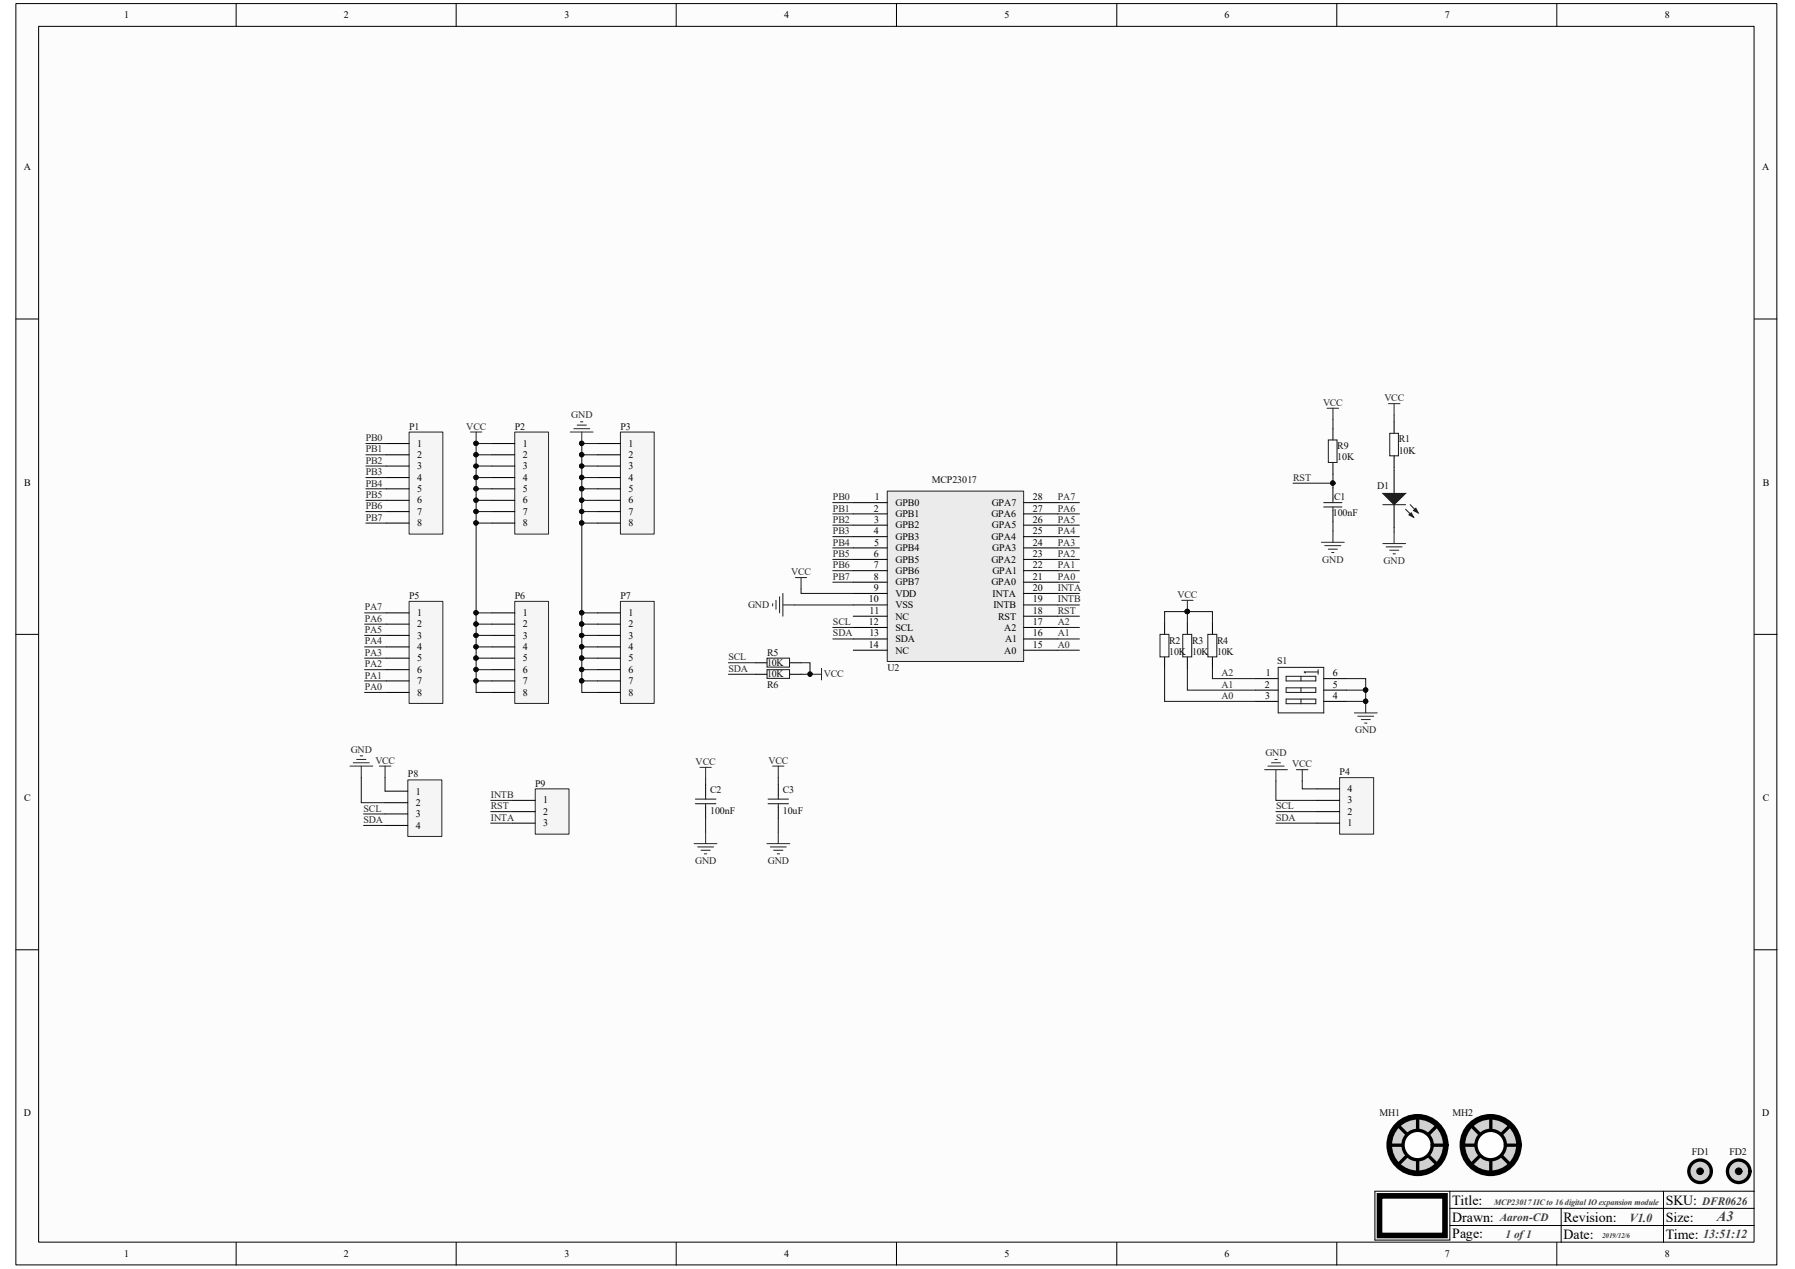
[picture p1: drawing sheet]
<svg xmlns="http://www.w3.org/2000/svg" width="297mm" height="210mm" viewBox="0 0 297 210" stroke-linecap="round" stroke-linejoin="round" font-family="sans-serif">
<path d="M2.6 .6h291.4v208.7h-291.4z" fill="#fcfcfc"/>
<path d="M2.6 .6h291.4v208.7h-291.4z" fill="none" stroke="#000" stroke-width=".17"/>
<path d="M6.4 4.4h283.8v201.2h-283.8z" fill="#fcfcfc"/>
<g fill="none" stroke="#000" stroke-width=".17">
<path d="M6.4 4.4h283.8v201.2h-283.8zM39.1 .6v3.8M75.5 .6v3.8M111.9 .6v3.8M148.3 .6v3.8M184.8 .6v3.8M221.2 .6v3.8M257.6 .6v3.8M2.6 52.8h3.8M290.3 52.8h3.7M2.6 105h3.8M290.3 105h3.7"/>
<path d="M2.6 157.2h3.8M290.3 157.2h3.7M239.9 197.1v8.1h-12.4v-8.1h62.8M239.9 200h50.4M258.3 200v5.6M275.3 197.1v8.5M39.1 205.6v3.8M75.5 205.6v3.8M111.9 205.6v3.8M148.3 205.6v3.8M184.8 205.6v3.8M221.2 205.6v3.8"/>
<path d="M239.9 202.8h50.4M257.6 205.6v3.8"/>
</g>
<path d="M228.3 197.9h10.8v6.6h-10.8z" fill="none" stroke="#000" stroke-width=".93"/>
<circle cx="281.3" cy="193.8" r="1.86" fill="#d0d0d0"/>
<circle cx="281.3" cy="193.8" r="1.86" fill="none" stroke="#000" stroke-width=".55"/>
<circle cx="281.3" cy="193.8" r=".55" fill="#000"/>
<circle cx="281.3" cy="193.8" r=".55" fill="none" stroke="#000" stroke-width=".17"/>
<circle cx="287.7" cy="193.8" r="1.86" fill="#d0d0d0"/>
<circle cx="287.7" cy="193.8" r="1.86" fill="none" stroke="#000" stroke-width=".55"/>
<circle cx="287.7" cy="193.8" r=".55" fill="#000"/>
<g fill="none" stroke="#000" stroke-width=".17">
<path d="M230.7 69.8v1.9M230.7 75.4v1.9M230.7 77.9v3.8M230.7 83.5v3.8"/>
<circle cx="287.7" cy="193.8" r=".55"/>
</g>
<path d="M230 71.7h1.4v3.7h-1.4z" fill="none" stroke="#1c1c1c" stroke-width=".17"/>
<path d="M229.7 66.8h1.9M230.7 66.8v1.9" fill="none" stroke="#262626" stroke-width=".17"/>
<path d="M228.8 81.7h3.8l-1.9 1.8z" fill="#1c1c1c"/>
<path d="M228.8 81.7h3.8l-1.9 1.8zM232.6 84.3l1.3 1.3M233.3 83.5l1.4 1.4" fill="none" stroke="#1c1c1c" stroke-width=".17"/>
<path d="M233.1 85.2l.4-.3 .4 .7z" fill="#1c1c1c"/>
<path d="M233.1 85.2l.4-.3 .4 .7z" fill="none" stroke="#1c1c1c" stroke-width=".17"/>
<path d="M233.9 84.5l.4-.4 .4 .8z" fill="#1c1c1c"/>
<path d="M228.8 83.5h3.8M233.9 84.5l.4-.4 .4 .8z" fill="none" stroke="#1c1c1c" stroke-width=".17"/>
<path d="M228.8 90h3.8M229.4 90.5h2.6M230 91.1h1.4M230.5 91.7h.4M230.7 88.1v1.9" fill="none" stroke="#262626" stroke-width=".17"/>
<circle cx="234.6" cy="189.5" r="4.7" fill="#d0d0d0"/>
<circle cx="234.6" cy="189.5" r="4.7" fill="none" stroke="#000" stroke-width=".93"/>
<path d="M230.1 189.5h9M231.4 186.3l6.4 6.4M234.6 185v9.1M237.8 186.3l-6.4 6.4" fill="none" stroke="#000" stroke-width=".55"/>
<circle cx="234.6" cy="189.5" r="2.43" fill="#fefefe"/>
<circle cx="234.6" cy="189.5" r="2.43" fill="none" stroke="#000" stroke-width=".55"/>
<circle cx="246.6" cy="189.5" r="4.7" fill="#d0d0d0"/>
<circle cx="246.6" cy="189.5" r="4.7" fill="none" stroke="#000" stroke-width=".93"/>
<path d="M242.1 189.5h9.1M243.5 186.3l6.4 6.4M246.7 185v9.1M249.9 186.3l-6.4 6.4" fill="none" stroke="#000" stroke-width=".55"/>
<circle cx="246.7" cy="189.5" r="2.43" fill="#fefefe"/>
<circle cx="246.7" cy="189.5" r="2.43" fill="none" stroke="#000" stroke-width=".55"/>
<path d="M207.7 112.3h3.8M207.7 114.2h3.8M207.7 116.1h3.8M219 112.3h3.8M219 114.2h3.8M219 116.1h3.8" fill="none" stroke="#000" stroke-width=".17"/>
<path d="M211.5 110.4h7.5v7.6h-7.5zM212.8 111.9h4.9v.8h-4.9zM212.8 113.8h4.9v.8h-4.9zM212.8 115.7h4.9v.8h-4.9zM215.3 111.9v.8M215.3 113.8v.8M215.3 115.7v.8M218.1 111.2h-2.3l.2 .2M218.1 110.8v.8" fill="none" stroke="#1c1c1c" stroke-width=".17"/>
<path d="M146.8 81.3h22.6v28.2h-22.6z" fill="#ebebeb"/>
<g fill="none" stroke="#262626" stroke-width=".17">
<path d="M219.6 67.6h1.9M220.6 67.6v1.8M127.8 99.9v.4M128.4 99.4v1.4M129 98.8v2.6M129.5 98.2v3.8M131.6 95.6h1.9M132.5 95.6v1.9M146.8 81.3h22.6v28.2h-22.6zM218.7 89.7h3.7M219.2 90.3h2.7M219.8 90.9h1.5"/>
<path d="M220.3 91.4h.4M220.6 87.9v1.8M129.5 100.1h1.9"/>
</g>
<g fill="none" stroke="#000" stroke-width=".17">
<path d="M220.6 71v1.8M220.6 76.6v1.9M141.2 83.2h5.6M141.2 85h5.6M141.2 86.9h5.6M141.2 88.8h5.6M141.2 90.7h5.6M141.2 92.6h5.6M141.2 94.4h5.6M141.2 96.4h5.6M141.2 98.2h5.6M169.4 83.2h5.6"/>
<path d="M169.4 85h5.6M169.4 86.9h5.6M169.4 88.8h5.6M169.4 90.7h5.6M169.4 92.6h5.6M169.4 94.4h5.6M169.4 96.4h5.6M169.4 98.2h5.6M220.6 80.7v1.9M220.6 84.5v1.9M141.2 100.1h5.6M141.2 102h5.6"/>
<path d="M141.2 103.8h5.6M141.2 105.7h5.6M141.2 107.6h5.6M169.4 100.1h5.6M169.4 102h5.6M169.4 103.8h5.6M169.4 105.7h5.6M169.4 107.6h5.6"/>
</g>
<path d="M219.8 72.8h1.4v3.7h-1.4zM219 83.9h3M219 83.2h3M220.6 82.6v.6M220.6 83.9v.6" fill="none" stroke="#1c1c1c" stroke-width=".17"/>
<path d="M67.7 71.5h5.6v16.9h-5.6z" fill="#f5f5f5"/>
<path d="M67.7 71.5h5.6v16.9h-5.6z" fill="none" stroke="#262626" stroke-width=".17"/>
<path d="M63.9 73.4h3.8M63.9 75.3h3.8M63.9 77.1h3.8M63.9 79h3.8M63.9 80.9h3.8M63.9 82.8h3.8M63.9 84.7h3.8M63.9 86.6h3.8" fill="none" stroke="#000" stroke-width=".17"/>
<path d="M102.7 71.5h5.5v16.9h-5.5z" fill="#f5f5f5"/>
<path d="M102.7 71.5h5.5v16.9h-5.5z" fill="none" stroke="#262626" stroke-width=".17"/>
<path d="M98.9 73.4h3.8M98.9 75.3h3.8M98.9 77.1h3.8M98.9 79h3.8M98.9 80.9h3.8M98.9 82.8h3.8M98.9 84.7h3.8M98.9 86.6h3.8" fill="none" stroke="#000" stroke-width=".17"/>
<path d="M85.2 71.5h5.6v16.9h-5.6z" fill="#f5f5f5"/>
<path d="M77.9 71.5h1.8M78.8 71.5v1.9M85.2 71.5h5.6v16.9h-5.6z" fill="none" stroke="#262626" stroke-width=".17"/>
<path d="M81.4 73.4h3.8M81.4 75.3h3.8M81.4 77.1h3.8M81.4 79h3.8M81.4 80.9h3.8M81.4 82.8h3.8M81.4 84.7h3.8M81.4 86.6h3.8" fill="none" stroke="#000" stroke-width=".17"/>
<circle cx="78.8" cy="73.4" r=".36" fill="#0e0e0e"/>
<circle cx="78.8" cy="73.4" r=".36" fill="none" stroke="#0e0e0e" stroke-width=".17"/>
<path d="M94.4 71.5h3.7M95 71h2.6M95.5 70.4h1.5M96.1 69.8h.3M96.3 71.5v1.9" fill="none" stroke="#262626" stroke-width=".17"/>
<circle cx="96.2" cy="73.4" r=".36" fill="#0e0e0e"/>
<circle cx="96.2" cy="73.4" r=".36" fill="none" stroke="#0e0e0e" stroke-width=".17"/>
<path d="M67.7 99.5h5.6v16.9h-5.6z" fill="#f5f5f5"/>
<path d="M67.7 99.5h5.6v16.9h-5.6z" fill="none" stroke="#262626" stroke-width=".17"/>
<path d="M63.9 101.4h3.8M63.9 103.3h3.8M63.9 105.2h3.8M63.9 107.1h3.8M63.9 108.9h3.8M63.9 110.8h3.8M63.9 112.7h3.8M63.9 114.6h3.8" fill="none" stroke="#000" stroke-width=".17"/>
<path d="M102.7 99.5h5.5v16.9h-5.5z" fill="#f5f5f5"/>
<path d="M102.7 99.5h5.5v16.9h-5.5z" fill="none" stroke="#262626" stroke-width=".17"/>
<path d="M98.9 101.4h3.8M98.9 103.3h3.8M98.9 105.2h3.8M98.9 107.1h3.8M98.9 108.9h3.8M98.9 110.8h3.8M98.9 112.7h3.8M98.9 114.6h3.8" fill="none" stroke="#000" stroke-width=".17"/>
<path d="M85.2 99.5h5.6v16.9h-5.6z" fill="#f5f5f5"/>
<path d="M85.2 99.5h5.6v16.9h-5.6zM134 111.6h1.9M135.9 110.6v1.9M57.9 126.8h3.8M58.5 126.2h2.6M59 125.7h1.5M59.6 125.1h.4M59.8 126.8v1.9M62.8 126.8h1.9M63.7 126.8v1.9" fill="none" stroke="#262626" stroke-width=".17"/>
<path d="M81.4 101.4h3.8M81.4 103.3h3.8M81.4 105.2h3.8M81.4 107.1h3.8M81.4 108.9h3.8M81.4 110.8h3.8M81.4 112.7h3.8M81.4 114.6h3.8M125 109.7h1.9M125 111.6h1.9M130.7 109.7h1.8M130.7 111.6h1.8" fill="none" stroke="#000" stroke-width=".17"/>
<path d="M126.9 108.9h3.7v1.5h-3.7zM126.9 110.8h3.7v1.5h-3.7z" fill="none" stroke="#1c1c1c" stroke-width=".17"/>
<circle cx="134" cy="111.6" r=".35" fill="#0e0e0e"/>
<circle cx="134" cy="111.6" r=".35" fill="none" stroke="#0e0e0e" stroke-width=".17"/>
<path d="M192.7 103.1v1.9M192.7 108.8v1.8M196.5 103.1v1.9M196.5 108.8v1.8M200.6 103.1v1.9M200.6 108.8v1.8" fill="none" stroke="#000" stroke-width=".17"/>
<path d="M191.9 105h1.5v3.7h-1.5zM195.7 105h1.5v3.7h-1.5zM199.9 105h1.4v3.7h-1.4z" fill="none" stroke="#1c1c1c" stroke-width=".17"/>
<path d="M195.5 99.4h1.9M196.5 99.4v1.8" fill="none" stroke="#262626" stroke-width=".17"/>
<circle cx="196.5" cy="101.2" r=".36" fill="#0e0e0e"/>
<circle cx="196.5" cy="101.2" r=".36" fill="none" stroke="#0e0e0e" stroke-width=".17"/>
<path d="M224.1 118h3.8M224.7 118.5h2.6M225.3 119.1h1.4M225.8 119.7h.4M226 116.1v1.9" fill="none" stroke="#262626" stroke-width=".17"/>
<circle cx="226" cy="116.1" r=".36" fill="#0e0e0e"/>
<circle cx="226" cy="116.1" r=".36" fill="none" stroke="#0e0e0e" stroke-width=".17"/>
<g fill="none" stroke="#262626" stroke-width=".17">
<path d="M114.9 139.6h3.7M115.8 127h1.9M116.8 127v1.9M116.8 137.7v1.9M209.3 127.4h3.7M209.8 126.8h2.7M210.4 126.2h1.5M210.9 125.7h.4M211.1 127.4v1.8M214.5 127.4h1.9M215.5 127.4v1.8M115.4 140.2h2.7"/>
<path d="M116 140.7h1.5M116.5 141.3h.4"/>
</g>
<path d="M116.8 129.8v1.9M116.8 133.6v1.9" fill="none" stroke="#000" stroke-width=".17"/>
<path d="M115.1 132.2h3.3M115.1 133h3.3M116.8 131.7v.5M116.8 133v.6" fill="none" stroke="#1c1c1c" stroke-width=".17"/>
<path d="M221.7 128.7h5.6v9.3h-5.6z" fill="#f5f5f5"/>
<path d="M126.9 139.6h3.8M127.8 126.8h1.9M128.8 126.8v1.9M128.8 137.7v1.9M221.7 128.7h5.6v9.3h-5.6zM127.5 140.2h2.6M128 140.7h1.5M128.6 141.3h.4" fill="none" stroke="#262626" stroke-width=".17"/>
<path d="M128.8 129.8v1.9M128.8 133.6v1.9M217.9 136.2h3.8M217.9 134.3h3.8M217.9 132.5h3.8M217.9 130.6h3.8" fill="none" stroke="#000" stroke-width=".17"/>
<path d="M127.1 132.2h3.4M127.1 133h3.4M128.8 131.7v.5M128.8 133v.6" fill="none" stroke="#1c1c1c" stroke-width=".17"/>
<path d="M67.5 129.1h5.6v9.3h-5.6z" fill="#f5f5f5"/>
<path d="M67.5 129.1h5.6v9.3h-5.6z" fill="none" stroke="#262626" stroke-width=".17"/>
<path d="M63.7 130.9h3.8M63.7 132.8h3.8M63.7 134.7h3.8M63.7 136.6h3.8" fill="none" stroke="#000" stroke-width=".17"/>
<path d="M88.6 130.6h5.5v7.4h-5.5z" fill="#f5f5f5"/>
<path d="M88.6 130.6h5.5v7.4h-5.5z" fill="none" stroke="#262626" stroke-width=".17"/>
<path d="M84.8 132.5h3.8M84.8 134.3h3.8M84.8 136.2h3.8" fill="none" stroke="#000" stroke-width=".17"/>
<g fill="none" stroke="#151515" stroke-width=".17">
<path d="M214 80h6.6M220.6 69.4v1.6M230.7 68.7v1.1M230.7 77.3v.6M132.5 97.5v.7h8.7M137.8 83.2h3.4M137.8 85h3.4M137.8 86.9h3.4M137.8 88.8h3.4M137.8 90.7h3.4M137.8 92.6h3.4M137.8 94.4h3.4"/>
<path d="M137.8 96.4h3.4M175 83.2h3.6M175 85h3.6M175 86.9h3.6M175 88.8h3.6M175 90.7h3.6M175 92.6h3.6M175 94.4h3.6M175 96.4h3.6M175 98.2h3.6M220.6 86.4v1.5M230.7 87.3v.8"/>
<path d="M131.4 100.1h9.8M137.8 103.8h3.4M137.8 105.7h3.4M175 103.8h3.6M175 105.7h3.6M175 100.1h3.6M175 102h3.6M175 107.6h3.6"/>
</g>
<circle cx="220.5" cy="79.9" r=".37" fill="#0e0e0e"/>
<circle cx="220.5" cy="79.9" r=".37" fill="none" stroke="#0e0e0e" stroke-width=".17"/>
<path d="M81.4 73.4h-2.6v41.2h2.6" fill="none" stroke="#151515" stroke-width=".17"/>
<circle cx="78.8" cy="73.4" r=".36" fill="#0e0e0e"/>
<circle cx="78.8" cy="73.4" r=".36" fill="none" stroke="#0e0e0e" stroke-width=".17"/>
<circle cx="78.8" cy="75.2" r=".36" fill="#0e0e0e"/>
<circle cx="78.8" cy="75.2" r=".36" fill="none" stroke="#0e0e0e" stroke-width=".17"/>
<circle cx="78.8" cy="77.1" r=".35" fill="#0e0e0e"/>
<circle cx="78.8" cy="77.1" r=".35" fill="none" stroke="#0e0e0e" stroke-width=".17"/>
<circle cx="78.8" cy="79" r=".36" fill="#0e0e0e"/>
<circle cx="78.8" cy="79" r=".36" fill="none" stroke="#0e0e0e" stroke-width=".17"/>
<circle cx="78.8" cy="80.9" r=".36" fill="#0e0e0e"/>
<circle cx="78.8" cy="80.9" r=".36" fill="none" stroke="#0e0e0e" stroke-width=".17"/>
<circle cx="78.8" cy="82.8" r=".36" fill="#0e0e0e"/>
<circle cx="78.8" cy="82.8" r=".36" fill="none" stroke="#0e0e0e" stroke-width=".17"/>
<circle cx="78.8" cy="84.6" r=".36" fill="#0e0e0e"/>
<circle cx="78.8" cy="84.6" r=".36" fill="none" stroke="#0e0e0e" stroke-width=".17"/>
<circle cx="78.8" cy="86.5" r=".36" fill="#0e0e0e"/>
<circle cx="78.8" cy="86.5" r=".36" fill="none" stroke="#0e0e0e" stroke-width=".17"/>
<circle cx="78.8" cy="101.4" r=".36" fill="#0e0e0e"/>
<circle cx="78.8" cy="101.4" r=".36" fill="none" stroke="#0e0e0e" stroke-width=".17"/>
<circle cx="78.8" cy="103.3" r=".36" fill="#0e0e0e"/>
<circle cx="78.8" cy="103.3" r=".36" fill="none" stroke="#0e0e0e" stroke-width=".17"/>
<circle cx="78.8" cy="105.2" r=".35" fill="#0e0e0e"/>
<circle cx="78.8" cy="105.2" r=".35" fill="none" stroke="#0e0e0e" stroke-width=".17"/>
<circle cx="78.8" cy="107" r=".36" fill="#0e0e0e"/>
<circle cx="78.8" cy="107" r=".36" fill="none" stroke="#0e0e0e" stroke-width=".17"/>
<circle cx="78.8" cy="108.9" r=".36" fill="#0e0e0e"/>
<circle cx="78.8" cy="108.9" r=".36" fill="none" stroke="#0e0e0e" stroke-width=".17"/>
<circle cx="78.8" cy="110.8" r=".36" fill="#0e0e0e"/>
<circle cx="78.8" cy="110.8" r=".36" fill="none" stroke="#0e0e0e" stroke-width=".17"/>
<circle cx="78.8" cy="112.7" r=".36" fill="#0e0e0e"/>
<circle cx="78.8" cy="112.7" r=".36" fill="none" stroke="#0e0e0e" stroke-width=".17"/>
<path d="M78.8 112.7h2.6" fill="none" stroke="#151515" stroke-width=".17"/>
<circle cx="78.8" cy="112.7" r=".36" fill="#0e0e0e"/>
<circle cx="78.8" cy="112.7" r=".36" fill="none" stroke="#0e0e0e" stroke-width=".17"/>
<path d="M78.8 110.8h2.6" fill="none" stroke="#151515" stroke-width=".17"/>
<circle cx="78.8" cy="110.8" r=".36" fill="#0e0e0e"/>
<circle cx="78.8" cy="110.8" r=".36" fill="none" stroke="#0e0e0e" stroke-width=".17"/>
<path d="M78.8 108.9h2.6" fill="none" stroke="#151515" stroke-width=".17"/>
<circle cx="78.8" cy="108.9" r=".36" fill="#0e0e0e"/>
<circle cx="78.8" cy="108.9" r=".36" fill="none" stroke="#0e0e0e" stroke-width=".17"/>
<path d="M78.8 107.1h2.6" fill="none" stroke="#151515" stroke-width=".17"/>
<circle cx="78.8" cy="107" r=".36" fill="#0e0e0e"/>
<circle cx="78.8" cy="107" r=".36" fill="none" stroke="#0e0e0e" stroke-width=".17"/>
<path d="M78.8 105.2h2.6" fill="none" stroke="#151515" stroke-width=".17"/>
<circle cx="78.8" cy="105.2" r=".35" fill="#0e0e0e"/>
<circle cx="78.8" cy="105.2" r=".35" fill="none" stroke="#0e0e0e" stroke-width=".17"/>
<path d="M78.8 103.3h2.6" fill="none" stroke="#151515" stroke-width=".17"/>
<circle cx="78.8" cy="103.3" r=".36" fill="#0e0e0e"/>
<circle cx="78.8" cy="103.3" r=".36" fill="none" stroke="#0e0e0e" stroke-width=".17"/>
<path d="M78.8 101.4h2.6" fill="none" stroke="#151515" stroke-width=".17"/>
<circle cx="78.8" cy="101.4" r=".36" fill="#0e0e0e"/>
<circle cx="78.8" cy="101.4" r=".36" fill="none" stroke="#0e0e0e" stroke-width=".17"/>
<path d="M78.8 86.6h2.6" fill="none" stroke="#151515" stroke-width=".17"/>
<circle cx="78.8" cy="86.5" r=".36" fill="#0e0e0e"/>
<circle cx="78.8" cy="86.5" r=".36" fill="none" stroke="#0e0e0e" stroke-width=".17"/>
<path d="M78.8 84.7h2.6" fill="none" stroke="#151515" stroke-width=".17"/>
<circle cx="78.8" cy="84.6" r=".36" fill="#0e0e0e"/>
<circle cx="78.8" cy="84.6" r=".36" fill="none" stroke="#0e0e0e" stroke-width=".17"/>
<path d="M78.8 82.8h2.6" fill="none" stroke="#151515" stroke-width=".17"/>
<circle cx="78.8" cy="82.8" r=".36" fill="#0e0e0e"/>
<circle cx="78.8" cy="82.8" r=".36" fill="none" stroke="#0e0e0e" stroke-width=".17"/>
<path d="M78.8 80.9h2.6" fill="none" stroke="#151515" stroke-width=".17"/>
<circle cx="78.8" cy="80.9" r=".36" fill="#0e0e0e"/>
<circle cx="78.8" cy="80.9" r=".36" fill="none" stroke="#0e0e0e" stroke-width=".17"/>
<path d="M78.8 79h2.6" fill="none" stroke="#151515" stroke-width=".17"/>
<circle cx="78.8" cy="79" r=".36" fill="#0e0e0e"/>
<circle cx="78.8" cy="79" r=".36" fill="none" stroke="#0e0e0e" stroke-width=".17"/>
<path d="M78.8 77.1h2.6" fill="none" stroke="#151515" stroke-width=".17"/>
<circle cx="78.8" cy="77.1" r=".35" fill="#0e0e0e"/>
<circle cx="78.8" cy="77.1" r=".35" fill="none" stroke="#0e0e0e" stroke-width=".17"/>
<path d="M78.8 75.3h2.6" fill="none" stroke="#151515" stroke-width=".17"/>
<circle cx="78.8" cy="75.2" r=".36" fill="#0e0e0e"/>
<circle cx="78.8" cy="75.2" r=".36" fill="none" stroke="#0e0e0e" stroke-width=".17"/>
<path d="M98.9 73.4h-2.6v41.2h2.6" fill="none" stroke="#151515" stroke-width=".17"/>
<circle cx="96.2" cy="73.4" r=".36" fill="#0e0e0e"/>
<circle cx="96.2" cy="73.4" r=".36" fill="none" stroke="#0e0e0e" stroke-width=".17"/>
<circle cx="96.2" cy="75.2" r=".36" fill="#0e0e0e"/>
<circle cx="96.2" cy="75.2" r=".36" fill="none" stroke="#0e0e0e" stroke-width=".17"/>
<circle cx="96.3" cy="77.1" r=".35" fill="#0e0e0e"/>
<circle cx="96.3" cy="77.1" r=".35" fill="none" stroke="#0e0e0e" stroke-width=".17"/>
<circle cx="96.2" cy="79" r=".36" fill="#0e0e0e"/>
<circle cx="96.2" cy="79" r=".36" fill="none" stroke="#0e0e0e" stroke-width=".17"/>
<circle cx="96.2" cy="80.9" r=".36" fill="#0e0e0e"/>
<circle cx="96.2" cy="80.9" r=".36" fill="none" stroke="#0e0e0e" stroke-width=".17"/>
<circle cx="96.2" cy="82.8" r=".36" fill="#0e0e0e"/>
<circle cx="96.2" cy="82.8" r=".36" fill="none" stroke="#0e0e0e" stroke-width=".17"/>
<circle cx="96.2" cy="84.6" r=".36" fill="#0e0e0e"/>
<circle cx="96.2" cy="84.6" r=".36" fill="none" stroke="#0e0e0e" stroke-width=".17"/>
<circle cx="96.2" cy="86.5" r=".36" fill="#0e0e0e"/>
<circle cx="96.2" cy="86.5" r=".36" fill="none" stroke="#0e0e0e" stroke-width=".17"/>
<circle cx="96.2" cy="101.4" r=".36" fill="#0e0e0e"/>
<circle cx="96.2" cy="101.4" r=".36" fill="none" stroke="#0e0e0e" stroke-width=".17"/>
<circle cx="96.2" cy="103.3" r=".36" fill="#0e0e0e"/>
<circle cx="96.2" cy="103.3" r=".36" fill="none" stroke="#0e0e0e" stroke-width=".17"/>
<circle cx="96.3" cy="105.2" r=".35" fill="#0e0e0e"/>
<circle cx="96.3" cy="105.2" r=".35" fill="none" stroke="#0e0e0e" stroke-width=".17"/>
<circle cx="96.2" cy="107" r=".36" fill="#0e0e0e"/>
<circle cx="96.2" cy="107" r=".36" fill="none" stroke="#0e0e0e" stroke-width=".17"/>
<circle cx="96.2" cy="108.9" r=".36" fill="#0e0e0e"/>
<circle cx="96.2" cy="108.9" r=".36" fill="none" stroke="#0e0e0e" stroke-width=".17"/>
<circle cx="96.2" cy="110.8" r=".36" fill="#0e0e0e"/>
<circle cx="96.2" cy="110.8" r=".36" fill="none" stroke="#0e0e0e" stroke-width=".17"/>
<circle cx="96.2" cy="112.7" r=".36" fill="#0e0e0e"/>
<circle cx="96.2" cy="112.7" r=".36" fill="none" stroke="#0e0e0e" stroke-width=".17"/>
<path d="M96.3 112.7h2.6" fill="none" stroke="#151515" stroke-width=".17"/>
<circle cx="96.2" cy="112.7" r=".36" fill="#0e0e0e"/>
<circle cx="96.2" cy="112.7" r=".36" fill="none" stroke="#0e0e0e" stroke-width=".17"/>
<path d="M96.3 110.8h2.6" fill="none" stroke="#151515" stroke-width=".17"/>
<circle cx="96.2" cy="110.8" r=".36" fill="#0e0e0e"/>
<circle cx="96.2" cy="110.8" r=".36" fill="none" stroke="#0e0e0e" stroke-width=".17"/>
<path d="M96.3 108.9h2.6" fill="none" stroke="#151515" stroke-width=".17"/>
<circle cx="96.2" cy="108.9" r=".36" fill="#0e0e0e"/>
<circle cx="96.2" cy="108.9" r=".36" fill="none" stroke="#0e0e0e" stroke-width=".17"/>
<path d="M96.3 107.1h2.6" fill="none" stroke="#151515" stroke-width=".17"/>
<circle cx="96.2" cy="107" r=".36" fill="#0e0e0e"/>
<circle cx="96.2" cy="107" r=".36" fill="none" stroke="#0e0e0e" stroke-width=".17"/>
<path d="M96.3 105.2h2.6" fill="none" stroke="#151515" stroke-width=".17"/>
<circle cx="96.3" cy="105.2" r=".35" fill="#0e0e0e"/>
<circle cx="96.3" cy="105.2" r=".35" fill="none" stroke="#0e0e0e" stroke-width=".17"/>
<path d="M96.3 103.3h2.6" fill="none" stroke="#151515" stroke-width=".17"/>
<circle cx="96.2" cy="103.3" r=".36" fill="#0e0e0e"/>
<circle cx="96.2" cy="103.3" r=".36" fill="none" stroke="#0e0e0e" stroke-width=".17"/>
<path d="M96.3 101.4h2.6" fill="none" stroke="#151515" stroke-width=".17"/>
<circle cx="96.2" cy="101.4" r=".36" fill="#0e0e0e"/>
<circle cx="96.2" cy="101.4" r=".36" fill="none" stroke="#0e0e0e" stroke-width=".17"/>
<path d="M96.3 86.6h2.6" fill="none" stroke="#151515" stroke-width=".17"/>
<circle cx="96.2" cy="86.5" r=".36" fill="#0e0e0e"/>
<circle cx="96.2" cy="86.5" r=".36" fill="none" stroke="#0e0e0e" stroke-width=".17"/>
<path d="M96.3 84.7h2.6" fill="none" stroke="#151515" stroke-width=".17"/>
<circle cx="96.2" cy="84.6" r=".36" fill="#0e0e0e"/>
<circle cx="96.2" cy="84.6" r=".36" fill="none" stroke="#0e0e0e" stroke-width=".17"/>
<path d="M96.3 82.8h2.6" fill="none" stroke="#151515" stroke-width=".17"/>
<circle cx="96.2" cy="82.8" r=".36" fill="#0e0e0e"/>
<circle cx="96.2" cy="82.8" r=".36" fill="none" stroke="#0e0e0e" stroke-width=".17"/>
<path d="M96.3 80.9h2.6" fill="none" stroke="#151515" stroke-width=".17"/>
<circle cx="96.2" cy="80.9" r=".36" fill="#0e0e0e"/>
<circle cx="96.2" cy="80.9" r=".36" fill="none" stroke="#0e0e0e" stroke-width=".17"/>
<path d="M96.3 79h2.6" fill="none" stroke="#151515" stroke-width=".17"/>
<circle cx="96.2" cy="79" r=".36" fill="#0e0e0e"/>
<circle cx="96.2" cy="79" r=".36" fill="none" stroke="#0e0e0e" stroke-width=".17"/>
<path d="M96.3 77.1h2.6" fill="none" stroke="#151515" stroke-width=".17"/>
<circle cx="96.3" cy="77.1" r=".35" fill="#0e0e0e"/>
<circle cx="96.3" cy="77.1" r=".35" fill="none" stroke="#0e0e0e" stroke-width=".17"/>
<path d="M96.3 75.3h2.6" fill="none" stroke="#151515" stroke-width=".17"/>
<circle cx="96.2" cy="75.2" r=".36" fill="#0e0e0e"/>
<circle cx="96.2" cy="75.2" r=".36" fill="none" stroke="#0e0e0e" stroke-width=".17"/>
<g fill="none" stroke="#151515" stroke-width=".17">
<path d="M60.5 73.4h3.4M60.5 75.3h3.4M60.5 77.1h3.4M60.5 79h3.4M220.6 78.5v2.2M60.5 80.9h3.4M60.5 82.8h3.4M60.5 84.7h3.4M60.5 86.6h3.4M60.3 101.4h3.6M60.3 103.3h3.6M60.3 105.2h3.6"/>
<path d="M60.3 107.1h3.6M60.3 108.9h3.6M60.3 110.8h3.6M60.3 112.7h3.6M60.3 114.6h3.6M59.8 128.7v4.1h3.9M60.2 134.7h3.5M60.2 136.6h3.5M63.7 128.7v2.2"/>
</g>
<circle cx="220.5" cy="79.9" r=".37" fill="#0e0e0e"/>
<circle cx="220.5" cy="79.9" r=".37" fill="none" stroke="#0e0e0e" stroke-width=".17"/>
<path d="M132.5 109.7h1.5v1.9h-1.5" fill="none" stroke="#151515" stroke-width=".17"/>
<circle cx="134" cy="111.6" r=".35" fill="#0e0e0e"/>
<circle cx="134" cy="111.6" r=".35" fill="none" stroke="#0e0e0e" stroke-width=".17"/>
<path d="M120.5 109.7h4.5M120.5 111.6h4.5M196.5 101.2h4.1v1.9" fill="none" stroke="#151515" stroke-width=".17"/>
<circle cx="196.5" cy="101.2" r=".36" fill="#0e0e0e"/>
<circle cx="196.5" cy="101.2" r=".36" fill="none" stroke="#0e0e0e" stroke-width=".17"/>
<path d="M196.5 101.2v1.9" fill="none" stroke="#151515" stroke-width=".17"/>
<circle cx="196.5" cy="101.2" r=".36" fill="#0e0e0e"/>
<circle cx="196.5" cy="101.2" r=".36" fill="none" stroke="#0e0e0e" stroke-width=".17"/>
<path d="M196.5 101.2h-3.8v1.9" fill="none" stroke="#151515" stroke-width=".17"/>
<circle cx="196.5" cy="101.2" r=".36" fill="#0e0e0e"/>
<circle cx="196.5" cy="101.2" r=".36" fill="none" stroke="#0e0e0e" stroke-width=".17"/>
<path d="M192.7 110.6v5.5h15M196.5 110.6v3.6h11.2M200.6 110.6v1.7h7.1M222.8 112.3h3.2v1.9" fill="none" stroke="#151515" stroke-width=".17"/>
<circle cx="226" cy="114.2" r=".36" fill="#0e0e0e"/>
<circle cx="226" cy="114.2" r=".36" fill="none" stroke="#0e0e0e" stroke-width=".17"/>
<path d="M222.8 114.2h3.2v1.9h-3.2M116.8 128.9v.9M116.8 135.5v2.2M211.1 129.2v3.3h6.8M211.1 134.3h6.8M211.1 136.2h6.8M215.5 129.2v1.4h2.4" fill="none" stroke="#151515" stroke-width=".17"/>
<circle cx="226" cy="114.2" r=".36" fill="#0e0e0e"/>
<circle cx="226" cy="114.2" r=".36" fill="none" stroke="#0e0e0e" stroke-width=".17"/>
<circle cx="226" cy="116.1" r=".36" fill="#0e0e0e"/>
<circle cx="226" cy="116.1" r=".36" fill="none" stroke="#0e0e0e" stroke-width=".17"/>
<path d="M81.2 132.5h3.6M81.2 134.3h3.6M81.2 136.2h3.6M128.8 128.7v1.1M128.8 135.5v2.2" fill="none" stroke="#151515" stroke-width=".17"/>
<text font-size="2.4" fill="#3d3d3d" x="284.1" y="202.1">A3</text>
<g font-size="2.3">
<text x="240.3" y="199.4">Title:</text>
<text x="240.3" y="202.2">Drawn:</text>
<text x="258.7" y="202.2">Revision:</text>
<text x="275.6" y="199.4">SKU:</text>
<text x="275.6" y="202.2">Size:</text>
<text x="240.3" y="204.8">Page:</text>
<text x="258.7" y="205.1">Date:</text>
<text x="275.6" y="205.1">Time:</text>
</g>
<g font-size="2" fill="#3d3d3d">
<text x="269.6" y="202.2">V1.0</text>
<text x="281.8" y="204.9">13:51:12</text>
</g>
<g font-size="1.9" fill="#3d3d3d">
<text x="248.2" y="202">Aaron-CD</text>
<text x="281.6" y="199.4">DFR0626</text>
<text x="249.1" y="204.8">1 of 1</text>
</g>
<g font-size="1.7">
<text x="20.5" y="3">1</text>
<text x="56.9" y="3">2</text>
<text x="93.4" y="3">3</text>
<text x="129.8" y="3">4</text>
<text x="166.2" y="3">5</text>
<text x="202.6" y="3">6</text>
<text x="239.1" y="3">7</text>
<text x="275.5" y="3">8</text>
<text x="3.9" y="28.2">A</text>
<text x="291.6" y="28.2">A</text>
<text x="69" y="73.9">1</text>
<text x="69" y="75.8">2</text>
<text x="69" y="77.7">3</text>
<text x="86.5" y="73.9">1</text>
<text x="86.5" y="75.8">2</text>
<text x="86.5" y="77.7">3</text>
<text x="104" y="73.9">1</text>
<text x="104" y="75.8">2</text>
<text x="104" y="77.7">3</text>
<text x="4" y="80.4">B</text>
<text x="69" y="79.6">4</text>
<text x="69" y="81.5">5</text>
<text x="69" y="83.3">6</text>
<text x="86.5" y="79.6">4</text>
<text x="86.5" y="81.5">5</text>
<text x="86.5" y="83.3">6</text>
<text x="104" y="79.6">4</text>
<text x="104" y="81.5">5</text>
<text x="104" y="83.3">6</text>
<text x="144.7" y="82.8">1</text>
<text x="148.2" y="83.7">GPB0</text>
<text x="164.1" y="83.7">GPA7</text>
<text x="170.9" y="82.8">28</text>
<text x="291.7" y="80.4">B</text>
<text x="69" y="85.2">7</text>
<text x="69" y="87.1">8</text>
<text x="86.5" y="85.2">7</text>
<text x="86.5" y="87.1">8</text>
<text x="104" y="85.2">7</text>
<text x="104" y="87.1">8</text>
<text x="144.6" y="84.7">2</text>
<text x="144.6" y="88.4">4</text>
<text x="144.7" y="86.5">3</text>
<text x="148.2" y="85.6">GPB1</text>
<text x="148.2" y="87.5">GPB2</text>
<text x="148.2" y="89.4">GPB3</text>
<text x="164" y="89.4">GPA4</text>
<text x="164" y="85.6">GPA6</text>
<text x="164.1" y="87.5">GPA5</text>
<text x="170.9" y="88.4">25</text>
<text x="170.9" y="86.5">26</text>
<text x="170.9" y="84.7">27</text>
<text x="144.6" y="92.2">6</text>
<text x="144.6" y="94.1">7</text>
<text x="144.6" y="95.9">8</text>
<text x="144.7" y="90.3">5</text>
<text x="148.2" y="91.2">GPB4</text>
<text x="148.2" y="93.1">GPB5</text>
<text x="148.2" y="95">GPB6</text>
<text x="164" y="93.1">GPA2</text>
<text x="164.2" y="91.2">GPA3</text>
<text x="164.2" y="95">GPA1</text>
<text x="170.9" y="95.9">21</text>
<text x="170.9" y="94.1">22</text>
<text x="170.9" y="92.2">23</text>
<text x="170.9" y="90.3">24</text>
<text x="69" y="101.9">1</text>
<text x="86.5" y="101.9">1</text>
<text x="104" y="101.9">1</text>
<text x="143.8" y="99.7">10</text>
<text x="143.9" y="101.6">11</text>
<text x="144.6" y="97.8">9</text>
<text x="148.2" y="96.9">GPB7</text>
<text x="148.2" y="98.8">VDD</text>
<text x="148.2" y="100.6">VSS</text>
<text x="164" y="96.9">GPA0</text>
<text x="164.2" y="98.8">INTA</text>
<text x="164.4" y="100.6">INTB</text>
<text x="170.9" y="101.6">18</text>
<text x="170.9" y="99.7">19</text>
<text x="170.9" y="97.8">20</text>
<text x="69" y="103.8">2</text>
<text x="69" y="105.7">3</text>
<text x="69" y="107.6">4</text>
<text x="86.5" y="103.8">2</text>
<text x="86.5" y="105.7">3</text>
<text x="86.5" y="107.6">4</text>
<text x="104" y="103.8">2</text>
<text x="104" y="105.7">3</text>
<text x="104" y="107.6">4</text>
<text x="143.8" y="103.5">12</text>
<text x="143.8" y="107.2">14</text>
<text x="143.9" y="105.3">13</text>
<text x="148.2" y="102.5">NC</text>
<text x="148.2" y="104.4">SCL</text>
<text x="148.2" y="106.3">SDA</text>
<text x="165.1" y="102.5">RST</text>
<text x="166.2" y="104.4">A2</text>
<text x="166.3" y="106.3">A1</text>
<text x="170.9" y="107.2">15</text>
<text x="170.9" y="105.3">16</text>
<text x="170.9" y="103.5">17</text>
<text x="69" y="109.5">5</text>
<text x="69" y="111.3">6</text>
<text x="69" y="113.2">7</text>
<text x="86.5" y="109.5">5</text>
<text x="86.5" y="111.3">6</text>
<text x="86.5" y="113.2">7</text>
<text x="104" y="109.5">5</text>
<text x="104" y="111.3">6</text>
<text x="104" y="113.2">7</text>
<text x="148.2" y="108.2">NC</text>
<text x="166.2" y="108.2">A0</text>
<text x="209.3" y="113.8">2</text>
<text x="209.4" y="111.9">1</text>
<text x="220.6" y="111.9">6</text>
<text x="220.6" y="113.8">5</text>
<text x="69" y="115.1">8</text>
<text x="86.5" y="115.1">8</text>
<text x="104" y="115.1">8</text>
<text x="209.3" y="115.7">3</text>
<text x="220.6" y="115.7">4</text>
<text x="68.8" y="131.5">1</text>
<text x="223" y="131.1">4</text>
<text x="4" y="132.6">C</text>
<text x="68.8" y="133.4">2</text>
<text x="68.8" y="135.3">3</text>
<text x="68.8" y="137.1">4</text>
<text x="89.9" y="133">1</text>
<text x="89.9" y="134.9">2</text>
<text x="89.9" y="136.7">3</text>
<text x="223" y="136.7">1</text>
<text x="223" y="134.9">2</text>
<text x="223" y="133">3</text>
<text x="291.7" y="132.6">C</text>
<text x="3.9" y="184.7">D</text>
<text x="291.6" y="184.7">D</text>
<text x="20.5" y="208">1</text>
<text x="56.9" y="208">2</text>
<text x="93.4" y="208">3</text>
<text x="129.8" y="208">4</text>
<text x="166.2" y="208">5</text>
<text x="202.6" y="208">6</text>
<text x="239.1" y="208">7</text>
<text x="275.5" y="208">8</text>
</g>
<g font-size="1.7" fill="#0e0e0e">
<text x="67.7" y="71.1">P1</text>
<text x="85.2" y="71.1">P2</text>
<text x="102.7" y="71.1">P3</text>
<text x="221.3" y="76.2">10K</text>
<text x="221.3" y="74.3">R9</text>
<text x="231.4" y="75.1">10K</text>
<text x="231.4" y="73.2">R1</text>
<text x="154.2" y="79.9">MCP23017</text>
<text x="220.7" y="82.8">C1</text>
<text x="227.9" y="80.9">D1</text>
<text x="220.6" y="85.4">100nF</text>
<text x="67.7" y="99.1">P5</text>
<text x="85.2" y="99.1">P6</text>
<text x="102.7" y="99.1">P7</text>
<text x="193.5" y="106.5">R2</text>
<text x="197.2" y="106.5">R3</text>
<text x="201.4" y="106.5">R4</text>
<text x="126.9" y="110.2">10K</text>
<text x="126.9" y="108.5">R5</text>
<text x="126.9" y="112.1">10K</text>
<text x="126.9" y="113.8">R6</text>
<text x="146.9" y="111">U2</text>
<text x="193.5" y="108.5">10K</text>
<text x="197.2" y="108.5">10K</text>
<text x="201.4" y="108.5">10K</text>
<text x="211.3" y="109.9">S1</text>
<text x="67.5" y="128.7">P8</text>
<text x="88.6" y="130.2">P9</text>
<text x="117.5" y="131.3">C2</text>
<text x="129.5" y="131.3">C3</text>
<text x="221.7" y="128.3">P4</text>
<text x="117.5" y="134.7">100nF</text>
<text x="129.5" y="134.7">10uF</text>
<text x="228.3" y="184.7">MH1</text>
<text x="240.3" y="184.7">MH2</text>
<text x="280" y="191.1">FD1</text>
<text x="286.2" y="191.1">FD2</text>
</g>
<g font-size="1.7" fill="#262626">
<text x="77.1" y="71.1">VCC</text>
<text x="94.5" y="69.2">GND</text>
<text x="218.9" y="67.1">VCC</text>
<text x="229.1" y="66.4">VCC</text>
<text x="60.5" y="73">PB0</text>
<text x="60.5" y="74.8">PB1</text>
<text x="60.5" y="76.8">PB2</text>
<text x="60.5" y="78.6">PB3</text>
<text x="60.5" y="80.5">PB4</text>
<text x="60.5" y="82.4">PB5</text>
<text x="137.8" y="82.8">PB0</text>
<text x="175.1" y="82.8">PA7</text>
<text x="214" y="79.6">RST</text>
<text x="60.5" y="84.3">PB6</text>
<text x="60.5" y="86.2">PB7</text>
<text x="137.8" y="84.7">PB1</text>
<text x="137.8" y="86.5">PB2</text>
<text x="137.8" y="88.4">PB3</text>
<text x="175.1" y="88.4">PA4</text>
<text x="175.1" y="86.5">PA5</text>
<text x="175.1" y="84.7">PA6</text>
<text x="130.9" y="95.2">VCC</text>
<text x="137.8" y="90.3">PB4</text>
<text x="137.8" y="92.2">PB5</text>
<text x="137.8" y="94.1">PB6</text>
<text x="137.8" y="95.9">PB7</text>
<text x="175.1" y="95.9">PA0</text>
<text x="175.1" y="94.1">PA1</text>
<text x="175.1" y="92.2">PA2</text>
<text x="175.1" y="90.3">PA3</text>
<text x="218.8" y="93.1">GND</text>
<text x="228.9" y="93.3">GND</text>
<text x="60.4" y="101">PA7</text>
<text x="123.8" y="100.6">GND</text>
<text x="175.1" y="101.6">RST</text>
<text x="175.1" y="99.7">INTB</text>
<text x="175.1" y="97.8">INTA</text>
<text x="194.8" y="98.9">VCC</text>
<text x="60.4" y="106.6">PA4</text>
<text x="60.4" y="104.8">PA5</text>
<text x="60.4" y="102.9">PA6</text>
<text x="137.8" y="103.5">SCL</text>
<text x="137.8" y="105.3">SDA</text>
<text x="175.1" y="107.2">A0</text>
<text x="175.1" y="105.3">A1</text>
<text x="175.1" y="103.5">A2</text>
<text x="60.4" y="112.3">PA1</text>
<text x="60.4" y="110.4">PA2</text>
<text x="60.4" y="108.5">PA3</text>
<text x="120.5" y="109.3">SCL</text>
<text x="120.5" y="111.2">SDA</text>
<text x="136.3" y="112.1">VCC</text>
<text x="202.1" y="113.8">A1</text>
<text x="202.1" y="111.9">A2</text>
<text x="60.4" y="114.2">PA0</text>
<text x="202.1" y="115.7">A0</text>
<text x="58" y="124.5">GND</text>
<text x="209.4" y="125.1">GND</text>
<text x="224.2" y="121.3">GND</text>
<text x="62.1" y="126.4">VCC</text>
<text x="115.1" y="126.6">VCC</text>
<text x="127.2" y="126.4">VCC</text>
<text x="213.8" y="127">VCC</text>
<text x="60.2" y="134.3">SCL</text>
<text x="60.2" y="136.2">SDA</text>
<text x="81.2" y="132">INTB</text>
<text x="81.2" y="133.9">RST</text>
<text x="81.2" y="135.8">INTA</text>
<text x="211.2" y="133.9">SCL</text>
<text x="211.2" y="135.8">SDA</text>
<text x="115" y="143">GND</text>
<text x="127" y="143">GND</text>
</g>
<text font-size="1.4" fill="#3d3d3d" x="247.2" y="199.3">MCP23017 IIC to 16 digital IO expansion module</text>
<text font-size="1.2" fill="#3d3d3d" x="265.1" y="204.9">2019/12/6</text>
</svg>
